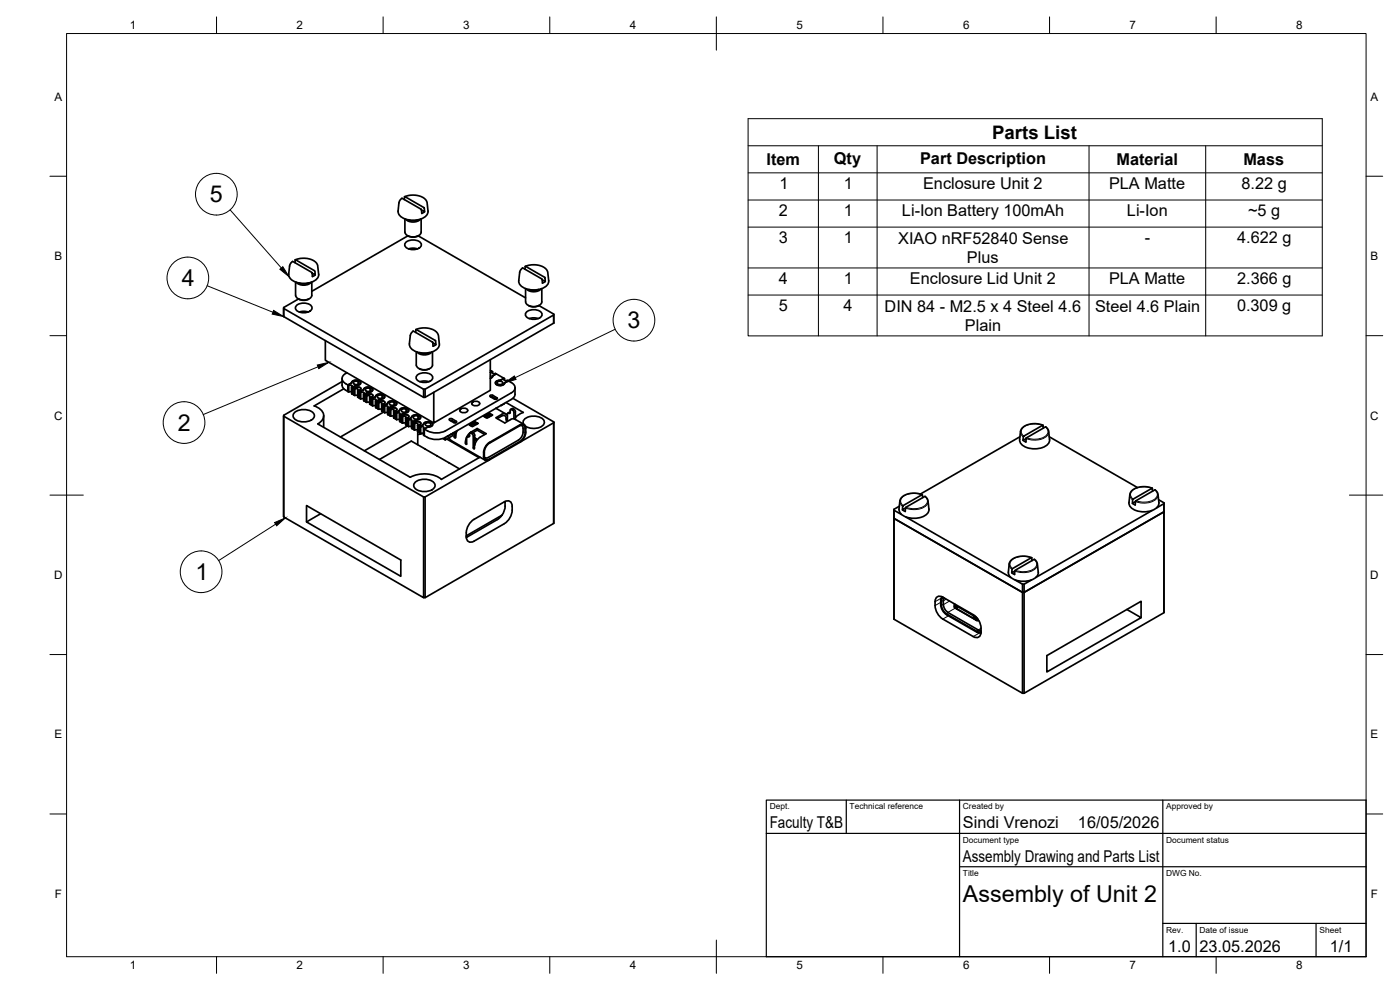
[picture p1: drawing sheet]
<svg xmlns="http://www.w3.org/2000/svg" width="420mm" height="297mm" viewBox="0 0 420 297" stroke-linecap="round" stroke-linejoin="round" font-family="sans-serif">
<!-- layer: Visible -->
<g fill="none" stroke="#000" stroke-width=".51">
<path d="M121.3 59.9l.2-.9 5.7 3.3 .2 1.2-.9-.5M121.5 59l1.1-.3 1.6-.2 1.6 .3 1.1 .4 .8 .6 .4 .7 .4 2.8a3.3 3.3 0 0 1-3.5 2.7 5.7 5.7 0 0 1-5.3-1.7l-.2-.9 .2-2.5 .4-.9 .5-.5 5.8 3.3 .2 1.2M88.5 78.8l.2-.9 5.7 3.3 .2 1.3-.9-.5M88.6 78l1.3-.4 1.5-.1 1.6 .2 1.1 .5 1.2 1.3 .3 2.8a3.3 3.3 0 0 1-3.4 2.7 5.7 5.7 0 0 1-5.3-1.8l-.3-.9 .3-2.6 .9-1.2 5.7 3.2 .2 1.3M121.5 65.7v4a2.79 2.79 0 0 0 4.2 1l.7-1v-4M121.7 65.7a3.3 3.3 0 0 0 4.5 0M121.8 72.7a3.4 3.4 0 0 1 4.6 .4 1.57 1.57 0 0 1-1.8 1.7h-1.3a1.43 1.43 0 0 1-1.4-.5 1.43 1.43 0 0 1-.1-1.6zM122.5 66l1.5 .3 1.4-.3M122.6 74.7l1.6-.2 1.1 .2M127.4 63.5l-.8 .5M157.7 79.9l1.2-.3 1.7-.2 1.3 .3 1.5 .6 1 1.2 .3 2.7a3.3 3.3 0 0 1-3.5 2.7 5.7 5.7 0 0 1-5.3-1.7l-.2-.9 .3-2.7 .8-1.2 5.8 3.3 .2 1.2 .9-.4M85.1 92.4l.1 2.6"/>
<path d="M85.1 92.5l42 24.3v2.4l-42-24.2zM88.7 84.7v3.9M88.9 84.7a3.3 3.3 0 0 0 4.5 0M89 91.7a3.4 3.4 0 0 1 4.6 .3 1.57 1.57 0 0 1-1.8 1.8h-1.3a1.43 1.43 0 0 1-1.4-.6 1.43 1.43 0 0 1-.1-1.5zM89.7 84.9l1.5 .3 1.4-.3M89.8 93.6l1.6-.2 1.1 .2M92.4 89.9l-1.5 .2-1.3-.4-4.5 2.6 .1 .2M92.7 89.7l-.3 .2M93.6 84.7v3.9a2.79 2.79 0 0 1-4.2 1l-.7-1M93.6 87.4l28.8-16.6 1.3 .4 1.8-.4 32.2 18.6M94.6 82.5l-.8 .5M124.8 99.7l.1-.8 5.7 3.2 .2 1.3-.9-.5"/>
<path d="M124.9 98.9l1.1-.4 1.8-.1 1.3 .2 1.5 .6 .9 1.2 .4 2.8a3.3 3.3 0 0 1-3.5 2.7 5.7 5.7 0 0 1-5.3-1.8l-.2-.9M157.6 80.8l.2-.9 5.7 3.3 .1 1.3-.9-.6M157.7 86.6v4M157.8 90.6a2.79 2.79 0 0 0 4.1 1l.7-1M157.9 86.7a3.3 3.3 0 0 0 4.5 0M158 93.6a3.4 3.4 0 0 1 4.6 .4 1.57 1.57 0 0 1-1.8 1.8h-1.3a1.43 1.43 0 0 1-1.4-.6 1.43 1.43 0 0 1-.1-1.6zM158.6 91.7l1.3 .4 1.5-.3M158.7 86.9l1.5 .3 1.5-.3M158.9 95.6l1.6-.2 1 .2M161.7 91.7l-.3 .1M161.7 91.7l4.5 2.5v.3M162.6 86.6v4"/>
<path d="M166.2 94.4v2.5M97.6 102.2v5.9l32.6 18.8M102.7 113.6l.1 2.6 1.6 1.3v-2v2l.3 .1v-1.9l-.3-.2 1.1-.6M102.7 114.5l-17.5 10.1v.3M103.2 116.7l-8.9 5.1a3.3 3.3 0 0 1 2.8 3.6 3.4 3.4 0 0 1-1.7 1.8l27.7 16a9 9 0 0 1 9.4 .6M104.1 111.9a1.7 1.7 0 0 0-1.4 1.5 1.7 1.7 0 0 0 1.1 1.7M104.7 115.6h.1a.5 .5 0 0 1 .6 0 .5 .5 0 0 1 .2 .6M104.7 117.6h.8M105.5 114.9l-1.1 .6-.6-.3M105.5 114.9a1.53 1.53 0 0 1 1.4-.8 1.53 1.53 0 0 1 1.4 .9l-.4 .4-1.2 .3M105.5 115.7v1.9M105.5 117.6h.1"/>
<path d="M105.5 116.2l1.2-.5-1 .6 .6 .3 .5-.3M105.5 116.2v1.9l.2 .1v-1.9v1.9l.6 .3v-1.9v1.9l.2 .2v-2l-.2-.1 .5-.3M106.3 115.2a.8 .8 0 0 0 .9 .2 .8 .8 0 0 0 .5-.7 1.01 1.01 0 0 0-1.7 .2l.3 .3M106.5 116.7h.8v.5M106.5 118.7h.8M106.8 116.3h1.3l.2 .4-.2 .3M107.3 118.7h.1M107.3 117.2v2l.3 .1v-2v2l.4 .3v-2v2l.3 .1M107.5 114.5v.8M108.1 117l-.5 .3-.3-.1M108.3 117.7v2M108.3 117.7h.8l.2 .4-.2 .1"/>
<path d="M108.3 119.7h.8M109.1 117l-1.1 .6-.4-.3 .5-.3M109.1 117l-1.1 .6 .3 .1M109.1 117a1.53 1.53 0 0 1 1.4-.9 1.53 1.53 0 0 1 1.4 1l-.4 .4-1.2 .2M109.1 117.8v1.9M109.1 118.2l.2 .1 1-.5-1 .5 .6 .4 .5-.4M109.1 118.2v2l.2 .1v-2v2l.6 .3v-1.9v1.9l.2 .1M110.1 118.8v1.9M110.1 118.8h.8v.5M110.4 118.3l-.5 .4 .2 .1M110.4 118.3l1.3 .1 .2 .4-.2 .3M110.9 119.3v1.9l.2 .2v-2v2l.5 .2v-1.9v1.9l.3 .2"/>
<path d="M111.1 116.6v.7M111.1 116.6l.2 .1a.8 .8 0 0 1-.5 .8 .8 .8 0 0 1-.9-.2M111.1 116.6a.8 .8 0 0 0-.9-.2 .8 .8 0 0 0-.5 .8l.2 .1M111.7 119.1l-.6 .3-.2-.1M111.9 119.8v2M111.9 119.8h.8M112.7 119.1l-1.1 .6-.5-.3 .6-.3M112.7 119.1l-1.1 .6 .3 .1M112.7 119.1a1.53 1.53 0 0 1 1.4-.9 1.53 1.53 0 0 1 1.3 .9l-.3 .5-1.2 .2M112.7 119.8v2M112.7 119.8l.2 .4-.2 .1M114.7 118.7v.7"/>
<path d="M114.7 118.7l.2 .1a.8 .8 0 0 1-.5 .8 .8 .8 0 0 1-.9-.2M114.7 118.7a.8 .8 0 0 0-.9-.2 .8 .8 0 0 0-.5 .7l.2 .2M122.9 103.2l.2-2.7 .4-.7 .6-.5 5.7 3.3 .2 1.3M124.9 105.5v4a2.79 2.79 0 0 0 4.2 1l.7-1v-4M125.1 105.6a3.3 3.3 0 0 0 4.5 0M125.2 112.6a3.4 3.4 0 0 1 4.6 .3 1.57 1.57 0 0 1-1.8 1.8h-1.3a1.43 1.43 0 0 1-1.4-.6 1.43 1.43 0 0 1-.1-1.5zM125.8 110.6l1.8 .4 1.3-.4M125.9 105.8l1.5 .3 1.4-.3M126 114.5l1.6-.2 1.1 .2M127.1 119.2h.5M127.1 116.8h.5M127.6 116.8l38.6-22.3v2.5l-38.6 22.2z"/>
<path d="M130.8 103.4l-.8 .5M147.2 107.9v9.2l-17 9.8v-9.2M147.2 111.2l.5 .2-.5 .3 .6-.2M147.2 112.5v.6M147.4 119.2l.3-.1 .8 .4M147.7 111.4h.1M147.8 111.5v.5M147.8 111.5l-.1 .4 .4 .2M147.9 112.8l-.2 .4-.5 .3M147.9 112.8l1-.6 2.3 1.3-1 .6M148.1 112.1l.8 .1-1 .6M148.5 119.5l.3 .3"/>
<path d="M149.1 119.3l.2 .3-.7 .2-1.4-.8-.2-.3 .7-.2 1.4 .8M149.2 114.9h.1M149.3 114.7a.89 .89 0 0 1 .9-.3 .89 .89 0 0 1 .6 .7 .89 .89 0 0 1-.9 .3 .89 .89 0 0 1-.6-.7zM150.2 114.1h-.4a.82 .82 0 0 0-1.1 .8 .82 .82 0 0 0 1.1 .8l1.2-.2 .4-.6M151.2 113.5h.1M151.4 113.6l-.2-.1-1 .6M151.4 113.6v.5M151.4 113.6l-.1 .1a.61 .61 0 0 0 1 .4l.2 .1-1.1 .7M151.4 114.9l1.1-.7a2.59 2.59 0 0 1 2.1 2.4l-.6 .9-.6 .4-19.7 11.4a6.2 6.2 0 0 1-6.4-.6l1-.5-1 .5-.2-.1M153.9 119.5l12.3 7.1v.2M154.6 116.3v2M154.6 118.3l-.2 .7-.9 .8-19.8 11.5a6.2 6.2 0 0 1-6.4-.6v-2v2l-.2-.1v-2"/>
<path d="M85.1 124.7l.1 30.4M85.1 124.9l42 24.2v30.2l-42-24.2zM88.4 123.8a4.4 4.4 0 0 1 5.8 .3 1.58 1.58 0 0 1-1.4 2.2 4.3 4.3 0 0 1-4.7-1 1.21 1.21 0 0 1 .3-1.5zM97.1 124.7v3.5M110.1 120.7h.8M111.9 121.8h.8M112.7 121.8h.1M112.7 120.3l.2 .1 1-.6-1 .6 .6 .3 .5-.3-.5 .3 .2 .2M112.7 120.3v2l.2 .1v-2v2l.6 .3v-2v2l.2 .1M113.7 120.9v1.9M113.7 120.9h.8v.4M113.7 122.8h.8"/>
<path d="M114 120.4l1.3 .1 .2 .3-.2 .4M114.5 121.4v1.9l.2 .1v-1.9v1.9l.5 .3v-1.9v1.9l.3 .2M115.1 123.6l-12.9 7.5M115.2 121.2l-.5 .3 .5 .3 1.1-.7-1.1 .7 .3 .1v2M115.2 121.2l-.5 .3-.2-.1M115.5 121.9h.8M115.5 123.8l.8 .1M116.3 121.9v2M116.3 121.1a1.53 1.53 0 0 1 1.4-.8 1.53 1.53 0 0 1 1.3 .9l-.3 .4-1.2 .3M116.3 121.9l.2 .3-.2 .2M116.3 123.8v.1M116.3 122.4l.2 .1 1-.6-1 .6 .6 .3 .5-.3"/>
<path d="M116.3 122.4v2h.2v-1.9v1.9l.6 .4v-2v2l.2 .1v-2l-.2-.1 .5-.3M117 120.8a.93 .93 0 0 1 1.5 .4 .96 .96 0 0 1-1.7-.2zM117.3 122.9h.8v.5M117.3 124.9h.8M117.6 122.5h1.3l.2 .4-.3 .4M118.3 120.8v.7M118.8 123.3l-.5 .3-.2-.2v2l.2 .1v-1.9v1.9l.5 .3v-2v2l.3 .1M119.1 124v1.9M119.1 123.9l.8 .1M119.1 125.9h.8M119.9 123.2l-1.1 .6-.5-.2 .5-.3M119.9 123.2l-1.1 .6 .3 .2"/>
<path d="M119.9 124v2.4l.2 .1v-1.9v1.9l.5 .3v-1.9M119.9 123.2a1.53 1.53 0 0 1 1.4-.8 1.53 1.53 0 0 1 1.3 .9l-.3 .4-1.2 .3M119.9 124l.2 .3-.2 .2M120.6 124.9v1.9l.3 .2M120.6 124.9l.3 .1M120.7 123.5l-.2-.1a.84 .84 0 0 1 .6-.8 .84 .84 0 0 1 1 .4 .8 .8 0 0 1-.5 .7 .8 .8 0 0 1-.9-.2M120.9 125v2M120.9 125h.8l.2 .2-.2 .3M120.9 127h.8M121.1 124l-1 .6 .5 .3 .6-.3M121.1 124l-1 .6-.2-.1M121.2 124.5l1.3 .1 .2 .4-.3 .3"/>
<path d="M121.2 124.6l-.6 .3M121.9 122.8v.7M122.3 127.8l-13 7.5M122.4 125.3l-.5 .3-.2-.1v2l.2 .1v-2v2l.5 .3v-2v2l.2 .1M122.6 126v2M122.7 126h.8M122.7 128h.8M123.5 125.3l-1.1 .6-.5-.3 .5-.3M123.5 125.3l-1.1 .6 .2 .1M123.5 126.1v1.9M123.5 125.3a1.52 1.52 0 0 1 1.4-.8 1.52 1.52 0 0 1 1.3 .8l-.3 .5-1.2 .2M123.5 126v.1"/>
<path d="M123.5 128h.1M123.5 126l.2 .4-.2 .1M123.7 128.6l.5 .3v-2v2l.3 .1M123.7 126.6v2M124.3 125.6h.1M124.5 127.1v1.9M124.5 127.1h.8v.5M124.5 129h.8M124.7 126.1l-1 .5 .5 .3 .6-.3M124.7 126.1l-1 .5-.2-.1v2l.2 .1M124.8 126.6l-.6 .3 .3 .2M124.8 126.6l1.3 .1 .2 .4-.3 .3"/>
<path d="M125.3 127.6v1.9l.2 .2v-2v2l.5 .2v-1.9v1.9l.3 .2M125.4 129.6l-.1 3.8M125.5 124.9v.7M125.5 124.9a.8 .8 0 0 0-.9-.2 .8 .8 0 0 0-.5 .8l.2 .1M125.5 124.9h.1M125.5 124.9l.1 .1a.8 .8 0 0 1-.5 .8 .8 .8 0 0 1-.8-.2M126 127.4l-.5 .3-.2-.1M126.3 128.1v2M126.3 130.1h.8M126.3 128.1h.8v.5M127 130l-1.6 .4M127.1 127.4l-1.1 .6-.5-.3 .5-.3"/>
<path d="M127.1 127.4l-1.1 .6 .3 .1M127.1 127.4a1.53 1.53 0 0 1 1.4-.9 1.53 1.53 0 0 1 1.3 1l-.3 .4-1.2 .2M127.5 134.6v.1M127.7 127.1a.88 .88 0 0 1 .9-.3 .88 .88 0 0 1 .7 .7 .88 .88 0 0 1-1 .4 .88 .88 0 0 1-.6-.8zM131.1 136.7l-7.7-4.4-9.5 5.6M131.1 136.7h.1M131.1 136.8l6.8 3.9M133.6 131.3v.7l-.7-.4M134.1 131.7l9.7 5.6M134.7 138.8h.1M134.8 131.3l.5 .8 10.3 6M134.9 130.5l-.6 .5"/>
<path d="M134.9 126.1l-.1-.3 .6-.2 1.5 .8 .2 .3-.7 .2-1.5-.8M135.2 126.2l.3-.1 .8 .4M135.3 130.3v.1M135.9 130.1v.6l-2.3 1.3M136 129.9l-.7 .4M136.3 126.5l.3 .4M136.7 129.5v1.3M136.7 130.8h.1M137.2 129.2l-.4 1-.1 1.2-.4-.2v-1.5M138 123.1h.1M138.1 122.9a1.47 1.47 0 0 1 2.3 .2 1.38 1.38 0 0 1-2.4 0zM140 131.3v1.9"/>
<path d="M140.1 131.2a1.66 1.66 0 0 0-.1 2.1l.1-.1M140.2 131l.7-.2-.2 .3h-.6l-.1 .2M140.4 123.2h.1M140.8 127.5l1.7-1 1 .5-1.7 1zM140.9 130.5l-.2 .2M140.9 130l-.8 1M141.3 129.9l.3 .2M141.3 129.9h-.3l-.1 .9M141.5 129.6l1.7-1 2.7 1.5a4.9 4.9 0 0 0-3.5 3.5l-.2 1.1-.2-.3v-3.6l-.4-.7M141.5 129.6l-.5 .3M141.6 121.1h.1M141.6 121v.1"/>
<path d="M141.7 120.8a1.47 1.47 0 0 1 2.3 .3 1.38 1.38 0 0 1-2.4 0zM141.7 129.7l.6 .3 .2 .6M141.7 129.7l-.7 .2M141.9 129.8l1.3-.7 2.3 1.3M142.5 131.4l.7 .4-.7 .4M142.5 131.7l.4 .3M142.5 130.6v3M142.5 127.1v-.3l-1.4 .8M142.5 126.5v.3l.7 .4M142.9 127.4l-.4-.3-1.1 .7M143.2 128.6v.5M144 121.1h.1"/>
<path d="M144 137.2l-11.5 6.6M145.2 124.9l1.7-1 .9 .6-1.6 1zM145.4 137.2a.82 .82 0 0 0 1.1 .1M146.9 124.6v-.3l-1.5 .8M146.9 123.9v.4l.7 .4M146.9 124.6l-.2 .6M147.3 124.8l-.4-.2-1.2 .7M148.8 122.5l3 1.7M148.9 122.4v.1M149.2 125.6l1.4-.8a.91 .91 0 0 1 1.1 .1 .91 .91 0 0 1 .2 1.1l.2 .3 .2-.1M150.4 121.6h-.1M151.4 121l-1 .7"/>
<path d="M151.8 120.8l5.2 2.9-1.4 .7-.9 .9M152.3 124.8a1.02 1.02 0 0 0-1.7-.5l-1.8 1.1 2.7 1.5 1.7-1M152.4 124l.7-.2-.2 .3-.6-.1v2.2M153.3 125.9l.6-.3 .6 .1 2.8 1.6M153.5 122.9l.7 .6v2.2M153.6 122.9h-.4l-.1 .9M154.2 122.8l-.4-.2-.6 .3M154.3 122.8l.4 .7M154.7 123.5v2.4M155.6 132l-9.1 5.3M156 127.5l-9.1 5.2a4 4 0 0 0-1.2 5.4l.7 .1 .5-.2 9.1-5.3M156 127.5a1.08 1.08 0 0 1 1.3-.2 1.08 1.08 0 0 1 .5 1.2 4.2 4.2 0 0 1-1.8 4.2"/>
<path d="M156 132.5a3.6 3.6 0 0 0 1.1-4.9l-1.1 .1-9.1 5.3a3.6 3.6 0 0 0-1.1 4.8l1.1-.1 9.1-5.2M156.2 132.6l10-5.8v30.2l-38.6 22.3v-30.2l19.1-11M156.3 127.6a.82 .82 0 0 1 .7 .9v1.2M157 129.7l-.4 1.3-1 1M157.1 127.3a1.77 1.77 0 0 1 1.8-2.3 4 4 0 0 1 4.4 1.3 1.89 1.89 0 0 1-2 2.1l-1.9 .1-1.7-.6M166.2 126.7v30.3M306 131.9a3.3 3.3 0 0 0 3.5 2.7 5.7 5.7 0 0 0 5.3-1.7l.2-1M306.1 131l-29.9 17.2M313 127.6l-1.1-.4-1.7-.1-1.5 .2-1.4 .6-1 1.3-.3 2.7M313.1 128.5l-.2-.9-5.7 3.3-.2 1.2 1-.5M314.9 131l26.5 15.3M315 131.9l-.3-2.8-.9-1-5.7 3.2-.2 1.3-.9-.5"/>
<path d="M96.2 154.1l-4.2 2.5 28.3 16.3v-4.9l-28.3-16.3v4.9M124.6 144.7a4.4 4.4 0 0 1 5.8 .3 1.58 1.58 0 0 1-1.3 2.2 4.3 4.3 0 0 1-4.8-1 1.21 1.21 0 0 1 .3-1.5zM127.1 149.1h.5M150.6 154.6l-10.7 6.2M151.4 157.1a5.1 5.1 0 0 0 1.8-6.6 1.56 1.56 0 0 0-1.8 .1l-9.1 5.2a5.1 5.1 0 0 0-1.8 6.6 1.54 1.54 0 0 0 1.8 0l9.1-5.3M151.6 150.7a5.2 5.2 0 0 1-2.4 5.2l-9.2 5.3M151.6 150.5v.2M268.3 155.5v30.3l38.6 22.2v-30.3M268.3 155.5l38.6 22.2M268.3 152.9v32.8M268.3 155.4v.1M268.3 152.8v.3l2.2 1.3"/>
<path d="M269.9 151.9l-1.6 .9M271.8 155.1l31.5 18.2M276.8 148.4l-1.3-.3-1.4-.1-1.7 .2-1.1 .5-1.1 1.2-.4 2.9a3.3 3.3 0 0 0 3.5 2.6 5.7 5.7 0 0 0 5.3-1.7l.2-.9-.3-2.6-.9-1.3-5.7 3.3-.2 1.3-.9-.5M276.9 149.3l-.2-.9-5.7 3.3-.2 1.3 .9-.6M345.8 153.2l-34.9 20.1M345.8 146.5l-1.1-.4-1.8-.1-1.3 .2-1.5 .6-.9 1.2-.4 2.8a3.3 3.3 0 0 0 3.5 2.7 5.7 5.7 0 0 0 5.3-1.7l.2-1-.3-2.6-.9-1.2-5.7 3.3-.2 1.2-.9-.5M345.9 147.4l-.1-.9-5.8 3.3-.1 1.2 .9-.5M347.7 149.9l1.6 .9v.3l-2.2 1.3M349.3 153.4v.2M349.3 153.6v30.2l-42 24.2v-30.3M349.3 151v32.8M349.3 153.6l-42 24.1"/>
<path d="M127.1 179.3h.5M282.8 179.1h.1M282.8 179.1l-.5 .7v1.6M283 179.2l9.1 5.2a5.3 5.3 0 0 1 2.3 5.2M283 179.2a1.44 1.44 0 0 0-1.7-.2 1.44 1.44 0 0 0-.7 1.5 5.3 5.3 0 0 0 2.4 5.2l9.1 5.3a1.44 1.44 0 0 0 1.6 .1 1.44 1.44 0 0 0 .7-1.5M283.1 179.3a3.1 3.1 0 0 0 .2 4.2l.8 .7 9.1 5.2 .7 .2 .5-.1M283.4 179.4l-.3 .8M302.6 171.7a3.3 3.3 0 0 0 3.5 2.7 5.7 5.7 0 0 0 5.3-1.8l.2-.9-.3-2.6-.3-.8-.6-.5-5.7 3.3-.2 1.3-.9-.5M304.7 174l2.2 1.3M306.9 175.3v2.4M306.9 177.7h.4M306.9 175.3h.4"/>
<path d="M307.3 175.3v2.4M309.5 174l-2.2 1.3M309.6 167.4l-1.2-.4-1.6-.1-1.5 .2-1.3 .5-1 1.2-.4 2.9M309.7 168.2l-.1-.9-5.8 3.3-.2 1.3 1-.5M268.3 185.6v.2M282.3 181.4l.5 1.7 1.3 1.3 9.1 5.3 1.2 .1M283.1 180.3v1.1M283.1 181.4l.4 1.3 1 1M284.5 183.8l9.1 5.2 .8 .1M286.4 181.2v.6M286.6 182.3v.1M286.6 182.4l6.3 3.5"/>
<path d="M286.6 182.4l6.6 3.8h.5M286.6 181.3v.3M287.1 182.3l-.7-.5v.4l.7 .4 .2-.4-.2 .4M287.3 182.2l-.7-.4v-.2l6.3 3.6v.3l-.7-.4-.1 .4 .8 .4h.7M292.1 185.1l.8 .5v.3M292.9 185.6h.4M292.9 185.5h.3M292.9 186l.3 .2M293 185.2h-.1M294.4 189.8v.1M338.2 182.9l4.3 2.4-28.3 16.3v-4.9l28.3-16.3v4.9M306.9 208h.4"/>
</g>
<!-- layer: Visible Narrow -->
<g fill="none" stroke="#000" stroke-width=".3">
<path d="M306.3 129.5l.1 .7 .7 .9M312.9 127.6a5.7 5.7 0 0 0-6.1 1 1.54 1.54 0 0 0 .5 2.3M313.7 128.1a1.82 1.82 0 0 1 .7 2 1.82 1.82 0 0 1-1.6 1.3l-2.7 .4-2-.5M314.7 129.5a3.3 3.3 0 0 1-3.5 2.5l-2-.1-1.2-.3M270.1 150.3l.1 .7 .7 .9M276.7 148.5a5.7 5.7 0 0 0-6.1 1 1.54 1.54 0 0 0 .5 2.2M277.6 148.9a1.82 1.82 0 0 1 .6 2 1.82 1.82 0 0 1-1.6 1.3l-2.7 .4-2-.4M278.5 150.3a3.3 3.3 0 0 1-3.5 2.6l-2-.1-1.2-.4M339.1 148.4l.1 .7 .7 .9M345.7 146.5a5.7 5.7 0 0 0-6.1 1 1.54 1.54 0 0 0 .5 2.2M346.6 147a1.82 1.82 0 0 1 .6 2 1.82 1.82 0 0 1-1.6 1.3l-2.7 .4-2-.5M347.5 148.4a3.3 3.3 0 0 1-3.5 2.5l-2-.1-1.2-.3"/>
<path d="M282.5 179.5l-1.9 1M284 179.8l-1.5 .5M302.9 169.2l.1 .7 .7 .9M309.5 167.4a5.7 5.7 0 0 0-6.1 1 1.54 1.54 0 0 0 .5 2.2M310.4 167.8a1.82 1.82 0 0 1 .6 2 1.82 1.82 0 0 1-1.6 1.3l-2.7 .4-2-.4M311.4 169.2a3.3 3.3 0 0 1-3.6 2.6l-2-.1-1.2-.4M282.3 180.7l-1.7 1M284.6 184.8l-1.6 .9M285 180.3l-1.9 1.1-.6 .1M286.7 182.4l-2.2 1.4-.4 .4M293.9 189.9l-1.8 1.1M294.4 188.5l-1.2 .9"/>
</g>
<!-- layer: BORDER -->
<g fill="none" stroke="#000" stroke-width=".3">
<path d="M20 10.1h390v276.9h-390zM65 5.1v5M115 5.1v5M165 5.1v5M215 5.1v10M265 5.1v5M315 5.1v5M365 5.1v5M15 52.9h5M410 52.9h5M15 100.7h5M410 100.7h5"/>
<path d="M15 148.6h10M405 148.6h10M15 196.4h5M410 196.4h5M15 244.2h5M410 244.2h5M65 287v5M115 287v5M165 287v5M215 282.1v9.9M265 287v5M315 287v5"/>
<path d="M365 287v5"/>
</g>
<!-- layer: TITLEBLOCK -->
<path d="M230 240.1h180v46.9h-180zM230 250h180M254 240.1v9.9M288 240.1v46.9M349 240.1v46.9M288 260.1h122M349 277.1h61M359 277.1v9.9M395 277.1v9.9" fill="none" stroke="#000" stroke-width=".36"/>
<!-- layer: Custom Tables -->
<path d="M224.5 35.6h172.3v65.2h-172.3zM224.5 43.7h172.3M224.5 51.9h172.3M245.6 43.7v57.1M263.2 43.7v57.1M326.8 43.7v57.1M361.8 43.7v57.1M224.5 60h172.3M224.5 68.1h172.3M224.5 80.4h172.3M224.5 88.5h172.3" fill="none" stroke="#000" stroke-width=".3"/>
<!-- layer: Balloons -->
<g fill="none" stroke="#000" stroke-width=".3">
<circle cx="64.9" cy="58.3" r="6.3"/>
<circle cx="56.4" cy="83.4" r="6.3"/>
<circle cx="190.3" cy="96.1" r="6.3"/>
<circle cx="55.2" cy="126.8" r="6.3"/>
<circle cx="60.4" cy="171.6" r="6.3"/>
</g>
<!-- layer: 0 -->
<path d="M82.1 93.1l3.1 1.9-3.5-.8zM84 80.8l.9-.8 1.8 3zM95.2 109.5l3.5-.8-3 1.9zM151.5 114.8l2.9-2 .5 1zM82.4 156.8l3.3-1.4-2.7 2.4z" fill="#000" stroke="#000" stroke-width=".3"/>
<path d="M69.1 63l15.3 17.4M62.2 85.7l19.7 8M184.6 98.8l-30 14.5M95.4 110.1l-34.4 14.3M82.7 157.3l-17.1 10.9" fill="none" stroke="#000" stroke-width=".3"/>
<g font-size="7">
<text x="63" y="60.7">5</text>
<text x="54.5" y="85.9">4</text>
<text x="188.3" y="98.5">3</text>
<text x="53.4" y="129.3">2</text>
<text x="58.7" y="174.1">1</text>
<text x="289" y="270.6">Assembly of Unit 2</text>
</g>
<text font-size="5.6" x="297.8" y="41.6">Parts List</text>
<g font-size="4.9">
<text x="230" y="49.5">Item</text>
<text x="250.3" y="49.1">Qty</text>
<text x="276.1" y="49.1">Part Description</text>
<text x="335.1" y="49.5">Material</text>
<text x="373.2" y="49.5">Mass</text>
<text x="233.9" y="56.8">1</text>
<text x="253.2" y="56.8">1</text>
<text x="277" y="56.8">Enclosure Unit 2</text>
<text x="332.8" y="56.8">PLA Matte</text>
<text x="372.6" y="56.8">8.22 g</text>
<text x="233.8" y="64.9">2</text>
<text x="253.2" y="64.9">1</text>
<text x="270.7" y="64.9">Li-Ion Battery 100mAh</text>
<text x="338.2" y="64.9">Li-Ion</text>
<text x="374.6" y="64.9">~5 g</text>
<text x="233.7" y="73.1">3</text>
<text x="253.2" y="73.1">1</text>
<text x="269.6" y="73.1">XIAO nRF52840 Sense</text>
<text x="343.5" y="73">-</text>
<text x="371.3" y="73.1">4.622 g</text>
<text x="290.2" y="78.9">Plus</text>
<text x="233.8" y="85.3">4</text>
<text x="253.2" y="85.3">1</text>
<text x="273.1" y="85.3">Enclosure Lid Unit 2</text>
<text x="332.8" y="85.3">PLA Matte</text>
<text x="371.3" y="85.3">2.366 g</text>
<text x="233.7" y="93.4">5</text>
<text x="253.2" y="93.4">4</text>
<text x="265.5" y="93.5">DIN 84 - M2.5 x 4 Steel 4.6</text>
<text x="328.6" y="93.5">Steel 4.6 Plain</text>
<text x="371.2" y="93.4">0.309 g</text>
<text x="289.6" y="99.3">Plain</text>
<text x="231" y="248.5">Faculty T&amp;B</text>
<text x="289" y="248.5">Sindi Vrenozi</text>
<text x="323.5" y="248.5">16/05/2026</text>
<text x="289" y="258.6">Assembly Drawing and Parts List</text>
<text x="350.6" y="285.7">1.0</text>
<text x="360" y="285.5">23.05.2026</text>
<text x="399.1" y="285.7">1/1</text>
</g>
<g font-size="3.5">
<text x="39" y="8.8">1</text>
<text x="89" y="8.8">2</text>
<text x="139" y="8.8">3</text>
<text x="189" y="8.8">4</text>
<text x="239" y="8.8">5</text>
<text x="289" y="8.8">6</text>
<text x="339" y="8.8">7</text>
<text x="389" y="8.8">8</text>
<text x="16.3" y="30.2">A</text>
<text x="411.3" y="30.2">A</text>
<text x="16.3" y="78">B</text>
<text x="411.3" y="78">B</text>
<text x="16.2" y="125.9">C</text>
<text x="411.2" y="125.9">C</text>
<text x="16.2" y="173.7">D</text>
<text x="411.2" y="173.7">D</text>
<text x="16.3" y="221.6">E</text>
<text x="411.3" y="221.6">E</text>
<text x="16.4" y="269.4">F</text>
<text x="411.4" y="269.4">F</text>
<text x="39" y="290.8">1</text>
<text x="89" y="290.8">2</text>
<text x="139" y="290.8">3</text>
<text x="189" y="290.8">4</text>
<text x="239" y="290.8">5</text>
<text x="289" y="290.8">6</text>
<text x="339" y="290.8">7</text>
<text x="389" y="290.8">8</text>
</g>
<g font-size="2.5">
<text x="231" y="242.9">Dept.</text>
<text x="255" y="242.9">Technical reference</text>
<text x="289" y="242.9">Created by</text>
<text x="350" y="242.9">Approved by</text>
<text x="289" y="252.8">Document type</text>
<text x="350" y="252.8">Document status</text>
<text x="289" y="262.9">Title</text>
<text x="350" y="262.9">DWG No.</text>
<text x="350" y="279.9">Rev.</text>
<text x="360" y="279.9">Date of issue</text>
<text x="396" y="279.9">Sheet</text>
</g>
</svg>
